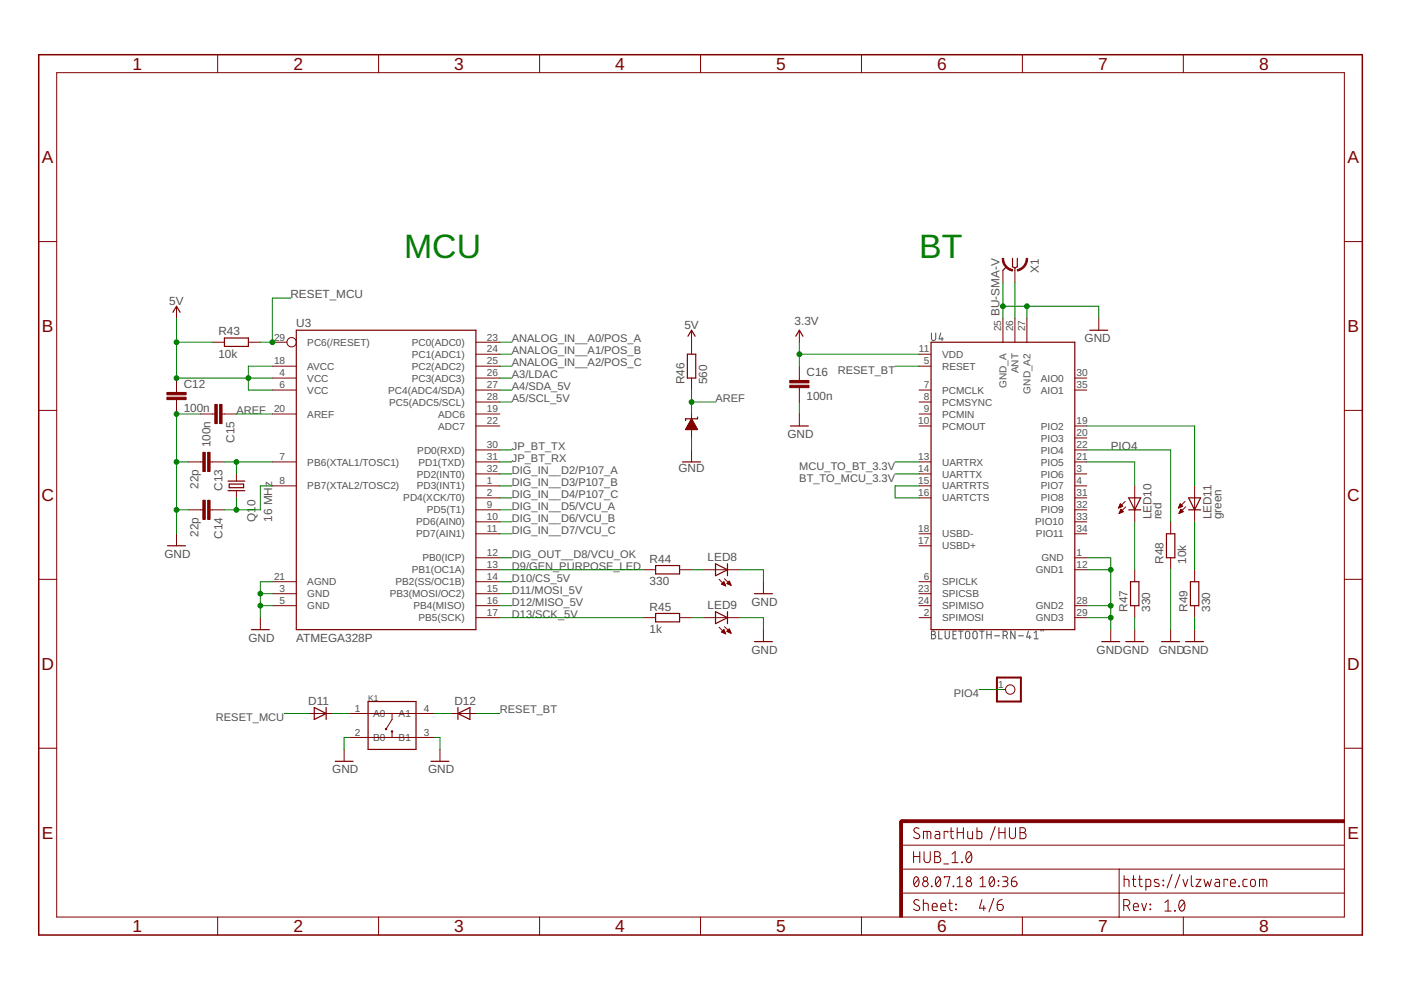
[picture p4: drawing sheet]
<svg xmlns="http://www.w3.org/2000/svg" width="297mm" height="210mm" viewBox="0 0 297 210" stroke-linecap="round" stroke-linejoin="round" font-family="sans-serif">
<g fill="none" stroke="#505050" stroke-width=".21">
<path d="M197.5 70.6v1.2a.46 .46 0 0 0 .4 .4 .46 .46 0 0 0 .5-.4v-1.2M199.5 70.6l-.4 1.3h.9M199.7 71.5v.7M197.5 133.8h.4a.37 .37 0 0 1 .4 .4 .37 .37 0 0 1-.4 .4 .44 .44 0 0 1 .5 .4 .44 .44 0 0 1-.5 .4h-.4zM197.5 134.6h.4M199 133.8v1.6h.7M200.4 133.8v1.2a.44 .44 0 0 0 .4 .4 .44 .44 0 0 0 .5-.4v-1.2M202.1 134.6h.5M202.8 133.8h-.7v1.6h.7M203.2 133.8h1M203.7 133.8v1.6M204.8 134l.3-.2 .4 .2 .1 1a.46 .46 0 0 1-.4 .4 .46 .46 0 0 1-.5-.4z"/>
<path d="M206.4 134l.3-.2 .3 .2 .2 1a.46 .46 0 0 1-.5 .4 .46 .46 0 0 1-.4-.4zM207.7 133.8h.9M208.2 133.8v1.6M209.2 134.6h.9M209.2 133.8v1.6M210.1 133.8v1.6M210.9 134.8h1M212.7 134.7h.4a.46 .46 0 0 0 .5-.4 .46 .46 0 0 0-.5-.5h-.4v1.6M213.2 134.7l.4 .7M215.2 133.8v1.6l-.9-1.6v1.6M215.9 134.8h1.1M218 133.8l-.3 1.3h.9"/>
<path d="M218.3 134.7v.7M219.2 135.4h.9M219.2 134.2l.5-.4v1.6M220.7 133.5v.3M221.2 133.5v.3"/>
</g>
<g fill="none" stroke="#800000" stroke-width=".25">
<path d="M213.4 56.6l-.8 .7M214.7 54.8v1.8l.5 .2 .5-.2v-1.8M36.7 66.2l.7-1.3 .8 1.3M47.6 71.7h5.1v1.7h-5.1zM62.8 70h38.1v63.5h-38.1zM145.7 75.1h1.8v5.1h-1.8zM145.9 71.3l.7-1.3 .8 1.3M168.7 71.3l.8-1.3 .7 1.3M197.4 72.6h30.5v60.9h-30.5zM231.1 70h3.8M144.7 97.9h3.8M145.5 90.9h2.3"/>
<path d="M145.6 90.7h2M145.7 90.4h1.8M145.8 90.2h1.6M146 90h1.3M146.1 89.8h1.1M146.2 89.5h.8M146.3 89.3h.6M146.5 89.1h.3M146.6 88.9h.1M146.6 88.8l1.3 2.3h-2.5zM147.9 88.4v.4h-2.5v.4M167.6 90.3h3.8"/>
<path d="M35.5 115.7h3.8M48.3 102h3.6M48.3 104h3.6M48.6 102.6h3v.8h-3zM139 119.9h5.1v1.8h-5.1zM151.7 119.5l2.5 1.3-2.5 1.3zM154.2 119.5v2.6M239.3 105.6h2.6l-1.3 2.5zM239.3 108.1h2.6M247.3 113.2h1.8v5.1h-1.8zM252 108.1h2.6M252 105.6h2.6l-1.3 2.5z"/>
<path d="M53.3 133.5h3.8M139 130.1h5.1v1.7h-5.1zM151.7 129.7l2.5 1.3-2.5 1.2zM154.2 129.7v2.5M160 136h3.8M160 125.9h3.8M233.6 136h3.8M238.7 136h3.8M239.7 123.3h1.8v5.1h-1.8zM246.3 136h3.8M251.4 136h3.8M252.4 123.3h1.8v5.1h-1.8z"/>
<path d="M66.6 150l2.6 1.3-2.6 1.2zM69.2 150v2.5M78 148.7h10.2v10.2h-10.2zM97.1 151.3l2.5-1.3v2.5zM97.1 150v2.5M71.1 161.4h3.8M91.4 161.4h3.8"/>
</g>
<g fill="none" stroke="#800000" stroke-width=".21">
<path d="M12 15.4h273v179h-273zM46.1 11.6v3.8M80.3 11.6v3.8M114.4 11.6v3.8M148.5 11.6v3.8M182.6 11.6v3.8M216.8 11.6v3.8M250.9 11.6v3.8M8.2 51.2h3.8M212.6 57.3v2.6M215.2 56.8v3.1M285 51.2h3.8"/>
<path d="M37.4 64.9v2.6M45 72.6h2.6M52.7 72.6h2.5M57.7 77.6h5.1M57.7 72.6h3.1M100.9 77.6h5.1M100.9 75.1h5.1M100.9 72.6h5.1M146.6 70v5.1M169.5 70v2.6M169.5 77.6v3.1M194.9 77.6h2.5"/>
<path d="M194.9 75.1h2.5M212.6 67.5v5.1M215.2 67.5v5.1M217.7 67.5v5.1M233 67.5v2.5M8.2 87h3.8M37.4 80.2v3M37.4 84.7v3.1M40 97.9h3M42.5 87.8h3.1M44.5 97.9h3.1M47.1 87.8h3"/>
<path d="M57.7 97.9h5.1M57.7 80.2h5.1M57.7 82.7h5.1M57.7 87.8h5.1M100.9 97.9h5.1M100.9 80.2h5.1M100.9 82.7h5.1M100.9 87.8h5.1M100.9 95.4h5.1M100.9 90.3h5.1M100.9 85.2h5.1M146.6 80.2v2.5"/>
<path d="M146.6 87.8v5.1M146.6 95.4v2.5M169.5 82.2v3M169.5 87.8v2.5M194.9 97.9h2.5M194.9 82.7h2.5M194.9 87.8h2.5M194.9 90.3h2.5M194.9 85.2h2.5M227.9 97.9h2.5M227.9 80.2h2.5M227.9 82.7h2.5"/>
<path d="M227.9 95.4h2.5M227.9 90.3h2.5M227.9 92.9h2.5M285 87h3.8M37.4 113.2v2.5M40 108.1h3M44.5 108.1h3.1M50.1 100.5v1.5M50.1 104v1.6M57.7 103h5.1M100.9 103h5.1M100.9 118.3h5.1"/>
<path d="M100.9 113.2h5.1M100.9 110.6h5.1M100.9 108.1h5.1M100.9 105.6h5.1M100.9 100.5h5.1M194.9 103h2.5M194.9 113.2h2.5M194.9 105.6h2.5M194.9 100.5h2.5M194.9 115.7h2.5M227.9 103h2.5M227.9 118.3h2.5"/>
<path d="M227.9 113.2h2.5M227.9 110.6h2.5M227.9 108.1h2.5M227.9 105.6h2.5M227.9 100.5h2.5M237.2 107.6h.2M237.3 107.5h.4M237.3 107.4h.7M237.3 108.8h.1M237.3 108.7h.4M237.4 107.3h.6M237.4 107.1h.4"/>
<path d="M237.4 108.6h.6M237.4 108.5h.7M237.5 107h.2M237.5 106.9h.1M237.5 108.3h.5M237.5 106.8l.5 .5-.8 .4zM237.6 108.2h.3M237.6 108.1h.2M237.7 108l.5 .5-.9 .4zM238.5 106.3l-1.3 1.4M238.7 107.5l-1.4 1.4M240.6 103v7.6"/>
<path d="M248.2 110.6v2.6M248.2 118.3v2.5M249.9 107.6h.2M250 107.5h.4M250 107.4h.7M250 108.8h.1M250 108.7h.4M250.1 107.3h.6M250.1 107.1h.4M250.1 108.6h.6M250.1 107h.3M250.1 108.5h.7"/>
<path d="M250.2 106.9h.1M250.2 108.3h.5M250.2 106.8l.5 .5-.8 .4zM250.3 108.2h.3M250.3 108.1h.2M250.4 108l.5 .5-.9 .4zM251.2 106.3l-1.3 1.4M251.4 107.5l-1.4 1.4M253.3 103v7.6M8.2 122.8h3.8M55.2 131v2.5M57.7 125.9h5.1"/>
<path d="M57.7 128.4h5.1M57.7 123.3h5.1M100.9 131h5.1M100.9 125.9h5.1M100.9 128.4h5.1M100.9 123.3h5.1M100.9 120.8h5.1M136.5 131h2.5M136.5 120.8h2.5M144.1 131h2.5M144.1 120.8h2.5M149.2 131h7.6"/>
<path d="M149.2 120.8h7.6M152.5 133l1.4 1.4M152.5 122.8l1.4 1.4M153 123.8l.5-.5 .4 .9zM153 134h.7M153 123.8h.7M153.1 133.9h.5M153.1 123.9h.6M153.2 123.7h.4M153.2 133.8h.4M153.3 123.5h.3M153.3 134.2h.5"/>
<path d="M153.3 133.7h.2M153.4 124h.4M153.4 123.4h.1M153.4 133.5h.1M153.5 133.5l-.5 .5 .9 .4M153.5 133.5l.4 .9M153.6 134.3h.2M153.6 132.9l1.4 1.4M153.6 122.7l1.4 1.4M153.6 124.1h.2M154.1 133.9l.5-.5 .4 .9zM154.1 123.7l.5-.5 .4 .9z"/>
<path d="M154.2 133.9h.7M154.2 123.7h.6M154.2 133.8h.6M154.2 123.8h.7M154.3 123.5h.4M154.3 133.7h.4M154.4 123.4h.3M154.5 134h.4M154.5 133.5h.2M154.5 123.9h.4M154.5 123.3h.1M154.6 133.4h.1"/>
<path d="M154.7 134.2h.3M154.8 124h.2M161.9 123.3v2.6M161.9 133.5v2.5M194.9 131h2.5M194.9 125.9h2.5M194.9 128.4h2.5M194.9 123.3h2.5M227.9 131h2.5M227.9 128.4h2.5M227.9 120.8h2.5M235.5 133.5v2.5"/>
<path d="M240.6 120.8v2.5M240.6 128.4v2.6M240.6 133.5v2.5M248.2 133.5v2.5M253.3 120.8v2.5M253.3 128.4v2.6M253.3 133.5v2.5M285 122.8h3.8M8.2 158.6h3.8M65.4 151.3h5M73 158.9v2.5M74.2 151.3h17.8"/>
<path d="M74.2 156.4h17.8M83.1 151.3v1.2l-1.2 2.1M83.1 155.1v1.3M93.3 158.9v2.5M95.8 151.3h5.1M212.6 146.2h.6M285 158.6h3.8M191.1 179.2h93.9M194.9 175.7a.58 .58 0 0 0-.9-.1 .58 .58 0 0 0 0 .9l.7 .3a.58 .58 0 0 1 .1 .9 .58 .58 0 0 1-.9 0l-.2-.2M195.8 177.8v-1.5l1.5 .1 .1 1.4M196.6 176.3v1.5M198.3 176.3h.7l.2 .2v1.3h-.5a.44 .44 0 0 1-.5-.4 .44 .44 0 0 1 .5-.5h.5"/>
<path d="M201 176.5v-.2h-.8v1.5M201.4 176.3h.8M201.7 175.5v1.9l.2 .4h.3M202.9 175.5v2.3M202.9 176.5h1.4M204.3 175.5v2.3M205.2 176.3v1.1l.1 .3 .3 .1h.6v-1.5M207.1 175.5v2.3h.8l.3-.4-.1-.9-.2-.2h-.8M211 175.2l-1 2.9M211.8 176.5h1.3M211.8 175.5v2.3M213.1 175.5v2.3"/>
<path d="M214 175.5v1.7a.65 .65 0 0 0 .7 .6 .65 .65 0 0 0 .6-.6v-1.7M216.3 175.5h.6a.52 .52 0 0 1 .5 .5 .52 .52 0 0 1-.5 .5 .65 .65 0 0 1 .7 .7 .65 .65 0 0 1-.7 .6h-.6zM216.3 176.5h.6M46.1 194.4v3.8M80.3 194.4v3.8M114.4 194.4v3.8M148.5 194.4v3.8M182.6 194.4v3.8M191.1 189.4h93.9M191.1 184.3h93.9M193.7 180.6v2.3M193.7 181.6h1.3"/>
<path d="M194 186l.1-.1a.87 .87 0 0 1 .7 1.3 .59 .59 0 0 1-.5 .8 .59 .59 0 0 1-.6-.8l.1-.8zM194.7 186.4l-.9 1.1M194.9 190.9a.58 .58 0 0 0-.9-.1 .58 .58 0 0 0 0 .9l.7 .4a.58 .58 0 0 1 .1 .9 .58 .58 0 0 1-.9-.1l-.2-.2M195 180.6v2.3M195.8 191.5l.9 .1 .1 1.5M195.8 190.7v2.4M195.9 180.6v1.7a.66 .66 0 0 0 .7 .6 .66 .66 0 0 0 .6-.6v-1.7M197.5 187.9l.1 .1zM197.7 192.3h1a.54 .54 0 0 0-.4-.8 .54 .54 0 0 0-.6 .5l.1 1 .9 .1M198.2 180.6h.6a.52 .52 0 0 1 .5 .5 .52 .52 0 0 1-.5 .5 .65 .65 0 0 1 .7 .7 .65 .65 0 0 1-.7 .6h-.6zM198.2 181.6h.6M198.6 186l.1-.1a.87 .87 0 0 1 .8 1.3 .59 .59 0 0 1-.6 .8 .59 .59 0 0 1-.6-.8l.1-.8z"/>
<path d="M199.3 186.4l-.9 1.1M199.5 192.3h1a.54 .54 0 0 0-.4-.8 .54 .54 0 0 0-.6 .5l.1 1 .9 .1M200.1 183.2h1M200.2 186.1v-.2h1.2l-.6 2.1M201.1 191.5h.8M201.4 190.7v2.1l.5 .3M201.8 182.9h1.3M201.8 181.1l.7-.5v2.3M202.1 187.9l.1 .1zM202.6 191.7l.2 .1zM202.6 192.7l.2 .2zM202.9 188h1.2"/>
<path d="M202.9 186.4l.6-.5v2.1M203.9 182.8l.1 .1zM205 180.8a.54 .54 0 0 1 .6-.2 .54 .54 0 0 1 .4 .6 1.34 1.34 0 0 1-.6 1.7 1.42 1.42 0 0 1-.4-2.1zM205.9 181.1l-1 1.3M207.8 188h1.2M207.8 186.4l.6-.5v2.1M208.2 190.7l-.5 1.9h1.3M208.6 192v1.1M210 186l.1-.1a.89 .89 0 0 1 .8 1.3l-.1 .3a.51 .51 0 0 1-.5 .5 .51 .51 0 0 1-.5-.5l-.1-.8zM210.7 190.5l-1 2.8M210.8 186.4l-1 1.1M211.4 191.8h.8a.65 .65 0 0 1 .5 .7 .65 .65 0 0 1-.6 .6 .65 .65 0 0 1-.7-.7z"/>
<path d="M211.6 187.7l.2 .1zM211.6 186.8l.2 .1zM212.5 190.7l-.8 .3-.3 .8M212.5 185.9h.7a.48 .48 0 0 1 .5 .5 .48 .48 0 0 1-.5 .4h-.4M213.1 186.8a.58 .58 0 0 1 .6 .6 .58 .58 0 0 1-.6 .6h-.6M214.4 186.8h.8a.59 .59 0 0 1 .4 .7 .59 .59 0 0 1-.6 .5 .59 .59 0 0 1-.6-.6zM215.4 185.9l-.7 .3-.3 .6M216.8 194.4v3.8M237.3 184.3v10.2M238.3 192h.6a.65 .65 0 0 0 .6-.6 .65 .65 0 0 0-.6-.7h-.6v2.4M238.3 186.4l1 .1 .1 1.5M238.3 185.7v2.3"/>
<path d="M239 192l.5 1.1M240.1 186.4h.7M240.3 192.3h1.1a.55 .55 0 0 0-.4-.8 .55 .55 0 0 0-.7 .5l.1 1 1 .1M240.3 185.7v2l.5 .3M241.4 186.4h.8M241.6 185.7v1.9l.2 .3 .4 .1M242.1 191.5l.5 1.6 .5-1.6M243 188h.7l.2-.3 .1-.9-.3-.3-.7-.1v2.4M243.8 192.7l.2 .2zM243.8 191.7l.2 .1zM245.7 186.6l-.8-.1-.2 .2 .1 .3 .9 .4v.5l-.3 .1-.6-.1M246.6 187.7l.1 .1z"/>
<path d="M246.6 186.6l.1 .2zM247 191.3l.6-.5v2.4M247 193.2h1.3M248.5 185.4l-1 2.9M249 193l.2 .2zM250.2 185.4l-1.1 2.9M250.2 191a.62 .62 0 0 1 .8 0 .62 .62 0 0 1 .2 .7 .99 .99 0 0 1-.8 1.4 1.62 1.62 0 0 1-.2-2.1zM250.8 186.4l.5 1.6 .5-1.6M250.9 194.4v3.8M251.1 191.3l-1 1.3M252.6 185.7v1.9l.1 .3 .3 .1M253.6 186.4h1l-1 1.6h1"/>
<path d="M255.3 186.4l.4 1.6 .4-1.1 .3 1.1 .4-1.6M257.7 186.4l.6 .1 .3 .2v1.3h-.6a.46 .46 0 0 1-.5-.5 .46 .46 0 0 1 .5-.4h.6M260.3 186.7v-.3h-.8v1.6M260.9 187.2h1a.55 .55 0 0 0-.3-.7 .55 .55 0 0 0-.7 .4l.1 1 .9 .1M262.7 187.9l.1 .1zM264.4 186.4l-.6 .1-.3 .3 .2 1.1 .7 .1M265.3 186.6l.4-.2a.92 .92 0 0 1 .2 1.5l-.3 .1-.4-.4zM267 188v-1.6l1.5 .1 .1 1.5M267.8 186.4v1.6"/>
<circle cx="61.8" cy="72.6" r=".99"/>
<circle cx="214.2" cy="146.2" r=".99"/>
<circle cx="196.2" cy="186.4" r=".47"/>
<circle cx="196.2" cy="187.4" r=".59"/>
<circle cx="205.4" cy="186.4" r=".47"/>
<circle cx="205.4" cy="187.4" r=".59"/>
</g>
<g fill="#800000" stroke="#800000" stroke-width=".21">
<path d="M45.6 85.7h.5v4.1h-.5z"/>
<path d="M46.6 85.7h.5v4.1h-.5z"/>
<path d="M43 95.9h.5v4.1h-.5z"/>
<path d="M44 95.9h.5v4.1h-.5z"/>
<path d="M43 106.1h.5v4h-.5z"/>
<path d="M44 106.1h.5v4h-.5z"/>
<path d="M35.4 84.2h4.1v.5h-4.1z"/>
<path d="M35.4 83.2h4.1v.5h-4.1z"/>
<path d="M190.8 174.1h.5v20.3h-.5z"/>
<path d="M191.1 173.8h93.9v.6h-93.9z"/>
<path d="M167.4 81.7h4.1v.5h-4.1z"/>
<path d="M167.4 80.7h4.1v.5h-4.1z"/>
</g>
<path d="M192.3 174.1h-1.2v1.3" fill="none" stroke="#800000" stroke-width=".61"/>
<path d="M8.2 11.6h280.6v186.6h-280.6z" fill="none" stroke="#800000" stroke-width=".32"/>
<g fill="#800000" stroke="#800000" stroke-width=".21">
<path d="M217.6 54.8h.3a2.62 2.62 0 0 1-2.2 2.7v-.3a2.4 2.4 0 0 0 1.9-2.4z" fill-rule="evenodd"/>
<path d="M212.5 54.8h.3a2.39 2.39 0 0 0 1.9 2.4v.3a2.69 2.69 0 0 1-2.2-2.7z" fill-rule="evenodd"/>
<circle cx="81.9" cy="154.6" r=".15"/>
<circle cx="83.1" cy="155.1" r=".15"/>
</g>
<path d="M211.4 143.7h5.1v5h-5.1z" fill="none" stroke="#800000" stroke-width=".42"/>
<g fill="none" stroke="#008000" stroke-width=".21">
<path d="M212.6 59.9v7.6M215.2 59.9v7.6M37.4 67.5v12.7h20.3M37.4 72.6h7.6M57.7 77.6h-5v5.1h5M61.7 63.2h-4v9.4h-2.5M106 72.6h2.5M106 75.1h2.5M106 77.6h2.5M169.5 72.6v5M169.5 75.1h25.4M189.8 77.6h5.1"/>
<path d="M212.6 64.9h20.4v2.6M217.7 64.9v2.6M37.4 97.9h2.6M42.5 87.8h-5.1v25.4M47.6 97.9h10.1M50.1 87.8h7.6M50.1 97.9v2.6M106 97.9h2.5M106 85.2h2.5M106 95.4h2.5M106 80.2h2.5M106 82.7h2.5"/>
<path d="M146.6 82.7v5.1M146.6 92.9v2.5M146.6 85.2h5.1M169.5 85.2v2.6M189.8 97.9h5.1M230.4 97.9h10.2v5.1M230.4 90.3h22.9v12.7M230.4 95.4h17.8v15.2M37.4 108.1h2.6M50.1 105.6v2.5M57.7 103h-2.5v5.1h-7.6M106 108.1h2.5"/>
<path d="M106 118.3h2.5M106 103h2.5M106 100.5h2.5M106 105.6h2.5M106 110.6h2.5M106 113.2h2.5M189.8 100.5h5.1M194.9 103h-5.1v2.6h5.1M230.4 118.3h5.1v15.2M240.6 110.6v10.2M253.3 110.6v10.2M55.2 125.9h2.5"/>
<path d="M55.2 128.4h2.5M57.7 123.3h-2.5v7.7M106 123.3h2.5M106 125.9h2.5M106 128.4h2.5M106 131h30.5M106 120.8h30.5M146.6 131h2.6M146.6 120.8h2.6M156.8 131h5.1v2.5M156.8 120.8h5.1v2.5M230.4 128.4h5.1"/>
<path d="M230.4 131h5.1M230.4 120.8h5.1M240.6 131v2.5M248.2 120.8v12.7M253.3 131v2.5M60.3 151.3h5.1M70.4 151.3h3.8M74.2 156.4h-1.2v2.5M92 156.4h1.3v2.5M92 151.3h3.8M100.9 151.3h5.1M207.6 146.2h5"/>
</g>
<g fill="#008000" stroke="#008000" stroke-width=".21">
<circle cx="55.2" cy="125.9" r=".51"/>
<circle cx="55.2" cy="128.4" r=".51"/>
<circle cx="37.4" cy="108.1" r=".51"/>
<circle cx="37.4" cy="97.9" r=".51"/>
<circle cx="37.4" cy="87.8" r=".51"/>
<circle cx="235.5" cy="131" r=".51"/>
<circle cx="235.5" cy="128.4" r=".51"/>
<circle cx="235.5" cy="120.8" r=".51"/>
<circle cx="217.7" cy="64.9" r=".51"/>
<circle cx="212.6" cy="64.9" r=".51"/>
<circle cx="57.7" cy="72.6" r=".51"/>
<circle cx="146.6" cy="85.2" r=".51"/>
<circle cx="50.1" cy="108.1" r=".51"/>
<circle cx="50.1" cy="97.9" r=".51"/>
<circle cx="52.7" cy="80.2" r=".51"/>
<circle cx="37.4" cy="72.6" r=".51"/>
<circle cx="37.4" cy="80.2" r=".51"/>
<circle cx="169.5" cy="75.1" r=".51"/>
</g>
<g font-size="7.2" fill="#008000">
<text x="85.7" y="54.8">MCU</text>
<text x="194.9" y="54.8">BT</text>
</g>
<g font-size="3.7" fill="#800000">
<text x="28.1" y="14.8">1</text>
<text x="62.2" y="14.8">2</text>
<text x="96.3" y="14.8">3</text>
<text x="130.4" y="14.8">4</text>
<text x="164.6" y="14.8">5</text>
<text x="198.7" y="14.8">6</text>
<text x="232.8" y="14.8">7</text>
<text x="266.9" y="14.8">8</text>
<text x="8.9" y="34.6">A</text>
<text x="285.7" y="34.6">A</text>
<text x="8.9" y="70.4">B</text>
<text x="285.7" y="70.4">B</text>
<text x="8.8" y="106.2">C</text>
<text x="285.6" y="106.2">C</text>
<text x="8.8" y="142">D</text>
<text x="285.6" y="142">D</text>
<text x="8.9" y="177.8">E</text>
<text x="285.7" y="177.8">E</text>
<text x="28.1" y="197.6">1</text>
<text x="62.2" y="197.6">2</text>
<text x="96.3" y="197.6">3</text>
<text x="130.4" y="197.6">4</text>
<text x="164.6" y="197.6">5</text>
<text x="198.7" y="197.6">6</text>
<text x="232.8" y="197.6">7</text>
<text x="266.9" y="197.6">8</text>
</g>
<g font-size="2.5" fill="#505050">
<text x="220.3" y="57.8" transform="rotate(-90 220.3 57.8)">X1</text>
<text x="35.9" y="64.7">5V</text>
<text x="61.6" y="63.2">RESET_MCU</text>
<text x="46.3" y="71.1">R43</text>
<text x="62.8" y="69.2">U3</text>
<text x="145.1" y="69.8">5V</text>
<text x="168.5" y="69">3.3V</text>
<text x="211.9" y="67" transform="rotate(-90 211.9 67)">BU-SMA-V</text>
<text x="46.3" y="75.9">10k</text>
<text x="230" y="72.6">GND</text>
<text x="38.9" y="82.3">C12</text>
<text x="145.1" y="81.4" transform="rotate(-90 145.1 81.4)">R46</text>
<text x="149.9" y="81.4" transform="rotate(-90 149.9 81.4)">560</text>
<text x="171" y="79.8">C16</text>
<text x="38.9" y="87.4">100n</text>
<text x="171" y="84.9">100n</text>
<text x="44.7" y="94.9" transform="rotate(-90 44.7 94.9)">100n</text>
<text x="49.7" y="93.9" transform="rotate(-90 49.7 93.9)">C15</text>
<text x="166.9" y="92.9">GND</text>
<text x="235.5" y="95.4">PIO4</text>
<text x="143.8" y="100">GND</text>
<text x="42.1" y="103.6" transform="rotate(-90 42.1 103.6)">22p</text>
<text x="47.2" y="104" transform="rotate(-90 47.2 104)">C13</text>
<text x="42.1" y="113.8" transform="rotate(-90 42.1 113.8)">22p</text>
<text x="54.2" y="110.6" transform="rotate(-90 54.2 110.6)">Q10</text>
<text x="57.7" y="110.6" transform="rotate(-90 57.7 110.6)">16 MHz</text>
<text x="244.1" y="110.1" transform="rotate(-90 244.1 110.1)">LED10</text>
<text x="246.3" y="110.1" transform="rotate(-90 246.3 110.1)">red</text>
<text x="256.8" y="110.1" transform="rotate(-90 256.8 110.1)">LED11</text>
<text x="259" y="110.1" transform="rotate(-90 259 110.1)">green</text>
<text x="34.9" y="118.3">GND</text>
<text x="47.2" y="114.2" transform="rotate(-90 47.2 114.2)">C14</text>
<text x="137.7" y="119.3">R44</text>
<text x="150" y="119">LED8</text>
<text x="246.7" y="119.5" transform="rotate(-90 246.7 119.5)">R48</text>
<text x="251.5" y="119.5" transform="rotate(-90 251.5 119.5)">10k</text>
<text x="137.7" y="124.1">330</text>
<text x="137.7" y="129.5">R45</text>
<text x="150" y="129.2">LED9</text>
<text x="159.3" y="128.4">GND</text>
<text x="239.1" y="129.7" transform="rotate(-90 239.1 129.7)">R47</text>
<text x="243.9" y="129.7" transform="rotate(-90 243.9 129.7)">330</text>
<text x="251.8" y="129.7" transform="rotate(-90 251.8 129.7)">R49</text>
<text x="256.6" y="129.7" transform="rotate(-90 256.6 129.7)">330</text>
<text x="52.7" y="136">GND</text>
<text x="62.8" y="136">ATMEGA328P</text>
<text x="137.7" y="134.3">1k</text>
<text x="159.3" y="138.6">GND</text>
<text x="232.5" y="138.6">GNDGND</text>
<text x="245.7" y="138.6">GNDGND</text>
<text x="65.4" y="149.5">D11</text>
<text x="96.3" y="149.5">D12</text>
<text x="70.4" y="164">GND</text>
<text x="90.7" y="164">GND</text>
</g>
<g font-size="2.3" fill="#505050">
<text x="108.5" y="72.6">ANALOG_IN__A0/POS_A</text>
<text x="108.5" y="75.1">ANALOG_IN__A1/POS_B</text>
<text x="108.5" y="77.6">ANALOG_IN__A2/POS_C</text>
<text x="108.5" y="80.2">A3/LDAC</text>
<text x="108.5" y="82.7">A4/SDA_5V</text>
<text x="177.6" y="79.3">RESET_BT</text>
<text x="50.1" y="87.8">AREF</text>
<text x="108.5" y="85.2">A5/SCL_5V</text>
<text x="151.7" y="85.2">AREF</text>
<text x="108.5" y="95.4">JP_BT_TX</text>
<text x="108.5" y="100.5">DIG_IN__D2/P107_A</text>
<text x="108.5" y="97.9">JP_BT_RX</text>
<text x="169.5" y="99.6">MCU_TO_BT_3.3V</text>
<text x="108.5" y="103">DIG_IN__D3/P107_B</text>
<text x="108.5" y="105.6">DIG_IN__D4/P107_C</text>
<text x="169.5" y="102.2">BT_TO_MCU_3.3V</text>
<text x="108.5" y="110.6">DIG_IN__D6/VCU_B</text>
<text x="108.5" y="108.1">DIG_IN__D5/VCU_A</text>
<text x="108.5" y="113.2">DIG_IN__D7/VCU_C</text>
<text x="108.5" y="118.3">DIG_OUT__D8/VCU_OK</text>
<text x="108.5" y="120.8">D9/GEN_PURPOSE_LED</text>
<text x="108.5" y="125.9">D11/MOSI_5V</text>
<text x="108.5" y="123.3">D10/CS_5V</text>
<text x="108.5" y="131">D13/SCK_5V</text>
<text x="108.5" y="128.4">D12/MISO_5V</text>
<text x="202.2" y="147.9">PIO4</text>
<text x="45.8" y="152.9">RESET_MCU</text>
<text x="106" y="151.3">RESET_BT</text>
</g>
<g font-size="2.1" fill="#505050">
<text x="212.3" y="70.2" transform="rotate(-90 212.3 70.2)">25</text>
<text x="214.8" y="70.2" transform="rotate(-90 214.8 70.2)">26</text>
<text x="217.4" y="70.2" transform="rotate(-90 217.4 70.2)">27</text>
<text x="58.1" y="77.3">18</text>
<text x="58.1" y="72.2">29</text>
<text x="65.1" y="73.3">PC6(/RESET)</text>
<text x="87.3" y="75.9">PC1(ADC1)</text>
<text x="87.3" y="73.3">PC0(ADC0)</text>
<text x="103.2" y="77.3">25</text>
<text x="103.2" y="74.7">24</text>
<text x="103.2" y="72.2">23</text>
<text x="194.8" y="74.7">11</text>
<text x="195.9" y="77.3">5</text>
<text x="199.7" y="75.9">VDD</text>
<text x="59.3" y="79.8">4</text>
<text x="59.3" y="82.4">6</text>
<text x="65.1" y="80.9">VCC</text>
<text x="65.1" y="83.5">VCC</text>
<text x="65.1" y="78.4">AVCC</text>
<text x="82.3" y="83.5">PC4(ADC4/SDA)</text>
<text x="87.3" y="80.9">PC3(ADC3)</text>
<text x="87.3" y="78.4">PC2(ADC2)</text>
<text x="103.2" y="82.4">27</text>
<text x="103.2" y="79.8">26</text>
<text x="195.9" y="82.4">7</text>
<text x="199.7" y="78.4">RESET</text>
<text x="199.7" y="83.5">PCMCLK</text>
<text x="213.4" y="82.3" transform="rotate(-90 213.4 82.3)">GND_A</text>
<text x="215.9" y="79.2" transform="rotate(-90 215.9 79.2)">ANT</text>
<text x="218.5" y="83.4" transform="rotate(-90 218.5 83.4)">GND_A2</text>
<text x="220.7" y="80.9">AIO0</text>
<text x="220.7" y="83.5">AIO1</text>
<text x="228.2" y="79.8">30</text>
<text x="228.2" y="82.4">35</text>
<text x="58.1" y="87.4">20</text>
<text x="65.1" y="88.5">AREF</text>
<text x="82.5" y="86">PC5(ADC5/SCL)</text>
<text x="92.9" y="88.5">ADC6</text>
<text x="103.2" y="90">22</text>
<text x="103.2" y="87.4">19</text>
<text x="103.2" y="84.9">28</text>
<text x="194.7" y="90">10</text>
<text x="195.9" y="84.9">8</text>
<text x="195.9" y="87.4">9</text>
<text x="199.7" y="86">PCMSYNC</text>
<text x="199.7" y="88.5">PCMIN</text>
<text x="228.2" y="90">19</text>
<text x="92.9" y="91.1">ADC7</text>
<text x="103.2" y="95">30</text>
<text x="199.7" y="91.1">PCMOUT</text>
<text x="220.7" y="91.1">PIO2</text>
<text x="220.7" y="93.6">PIO3</text>
<text x="228.2" y="92.5">20</text>
<text x="228.2" y="95">22</text>
<text x="59.3" y="97.6">7</text>
<text x="65.1" y="98.7">PB6(XTAL1/TOSC1)</text>
<text x="88.3" y="101.2">PD2(INT0)</text>
<text x="88.5" y="96.2">PD0(RXD)</text>
<text x="88.7" y="98.7">PD1(TXD)</text>
<text x="103.2" y="100.1">32</text>
<text x="103.2" y="97.6">31</text>
<text x="194.7" y="97.6">13</text>
<text x="194.7" y="100.1">14</text>
<text x="199.7" y="98.7">UARTRX</text>
<text x="199.7" y="101.2">UARTTX</text>
<text x="220.7" y="101.2">PIO6</text>
<text x="220.7" y="98.7">PIO5</text>
<text x="220.7" y="96.2">PIO4</text>
<text x="228.2" y="100.1">3</text>
<text x="228.2" y="97.6">21</text>
<text x="59.3" y="102.7">8</text>
<text x="65.1" y="103.8">PB7(XTAL2/TOSC2)</text>
<text x="85.5" y="106.3">PD4(XCK/T0)</text>
<text x="88.3" y="103.8">PD3(INT1)</text>
<text x="103.2" y="107.7">9</text>
<text x="103.2" y="105.2">2</text>
<text x="103.2" y="102.7">1</text>
<text x="194.7" y="102.7">15</text>
<text x="194.7" y="105.2">16</text>
<text x="199.7" y="103.8">UARTRTS</text>
<text x="199.7" y="106.3">UARTCTS</text>
<text x="220.7" y="103.8">PIO7</text>
<text x="220.7" y="106.3">PIO8</text>
<text x="228.2" y="102.7">4</text>
<text x="228.2" y="107.7">32</text>
<text x="228.2" y="105.2">31</text>
<text x="88.2" y="113.9">PD7(AIN1)</text>
<text x="88.2" y="111.4">PD6(AIN0)</text>
<text x="90.5" y="108.9">PD5(T1)</text>
<text x="103.2" y="112.8">11</text>
<text x="103.2" y="110.3">10</text>
<text x="194.7" y="112.8">18</text>
<text x="199.7" y="113.9">USBD-</text>
<text x="219.5" y="111.4">PIO10</text>
<text x="219.6" y="113.9">PIO11</text>
<text x="220.7" y="108.9">PIO9</text>
<text x="228.2" y="110.3">33</text>
<text x="228.2" y="112.8">34</text>
<text x="89.6" y="119">PB0(ICP)</text>
<text x="103.2" y="117.9">12</text>
<text x="194.7" y="115.4">17</text>
<text x="199.7" y="116.5">USBD+</text>
<text x="220.8" y="119">GND</text>
<text x="228.2" y="117.9">1</text>
<text x="58.1" y="123">21</text>
<text x="59.3" y="125.5">3</text>
<text x="65.1" y="124.1">AGND</text>
<text x="83.8" y="124.1">PB2(SS/OC1B)</text>
<text x="87.3" y="121.6">PB1(OC1A)</text>
<text x="103.2" y="125.5">15</text>
<text x="103.2" y="123">14</text>
<text x="103.2" y="120.4">13</text>
<text x="194.7" y="125.5">23</text>
<text x="195.9" y="123">6</text>
<text x="199.7" y="124.1">SPICLK</text>
<text x="219.6" y="121.6">GND1</text>
<text x="228.2" y="120.4">12</text>
<text x="59.3" y="128.1">5</text>
<text x="65.1" y="126.6">GND</text>
<text x="65.1" y="129.2">GND</text>
<text x="82.7" y="126.6">PB3(MOSI/OC2)</text>
<text x="87.6" y="129.2">PB4(MISO)</text>
<text x="88.7" y="131.7">PB5(SCK)</text>
<text x="103.2" y="130.6">17</text>
<text x="103.2" y="128.1">16</text>
<text x="194.7" y="128.1">24</text>
<text x="195.9" y="130.6">2</text>
<text x="199.7" y="131.7">SPIMOSI</text>
<text x="199.7" y="126.6">SPICSB</text>
<text x="199.7" y="129.2">SPIMISO</text>
<text x="219.6" y="129.2">GND2</text>
<text x="219.6" y="131.7">GND3</text>
<text x="228.2" y="128.1">28</text>
<text x="228.2" y="130.6">29</text>
<text x="211.7" y="145.8">1</text>
<text x="75.2" y="150.9">1</text>
<text x="75.2" y="156">2</text>
<text x="79.1" y="152">A0</text>
<text x="84.5" y="152">A1</text>
<text x="89.8" y="150.9">4</text>
<text x="89.8" y="156">3</text>
<text x="79.1" y="157.1">B0</text>
<text x="84.5" y="157.1">B1</text>
</g>
<text font-size="1.8" fill="#505050" x="78.1" y="148.7">K1</text>
</svg>
